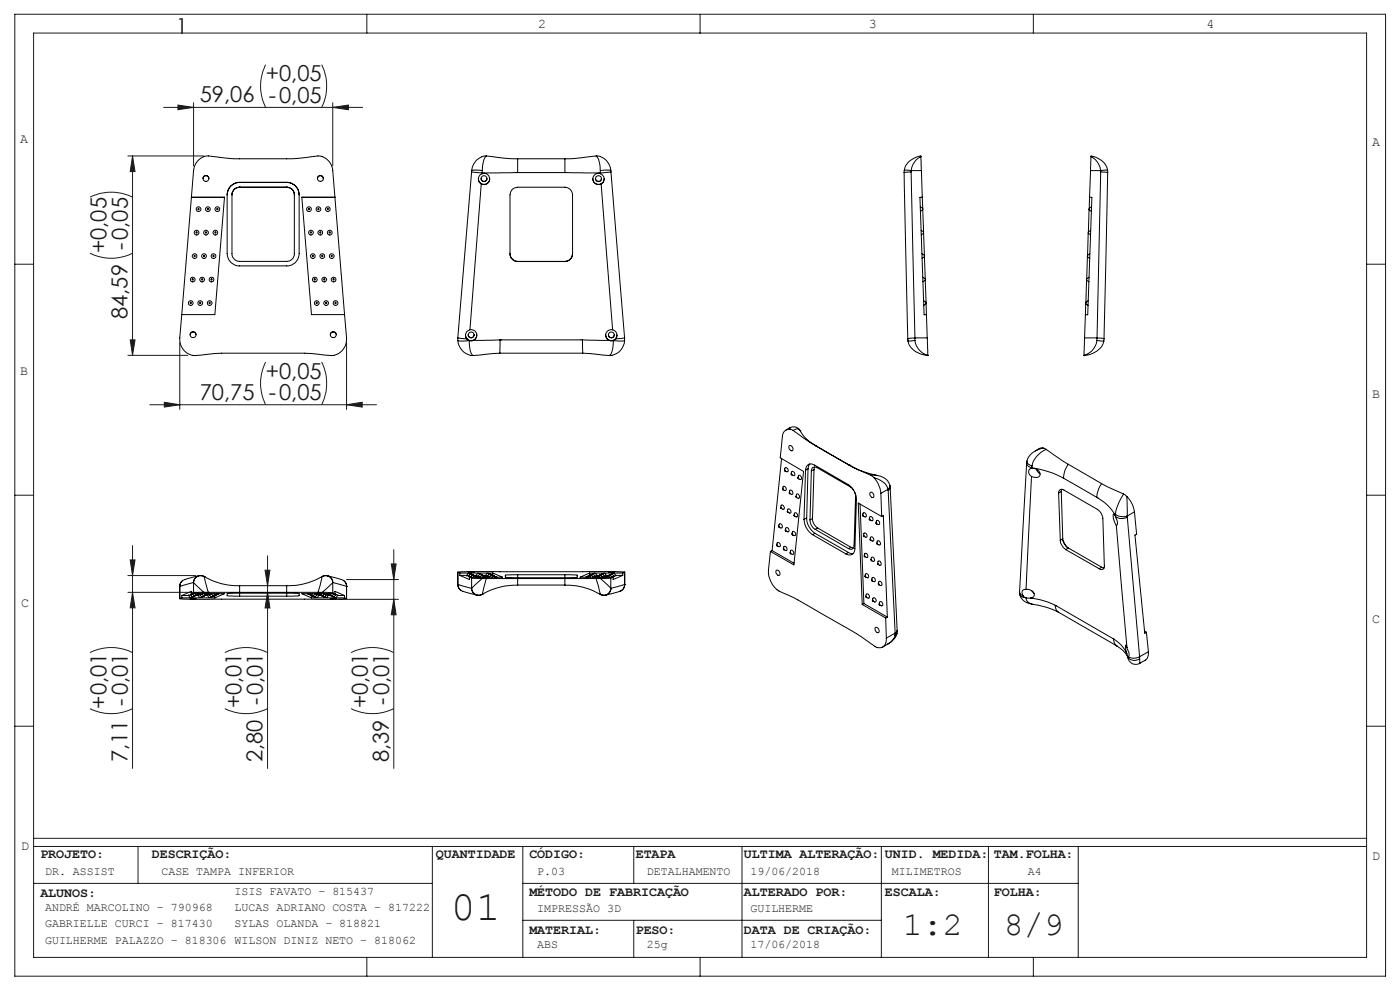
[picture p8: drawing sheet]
<svg xmlns="http://www.w3.org/2000/svg" width="297mm" height="210mm" viewBox="0 0 297 210" stroke-linecap="round" stroke-linejoin="round" font-family="sans-serif">
<g fill="none" stroke="#191924" stroke-width=".21">
<path d="M3.1 3h290.8v204.1h-290.8zM7.1 7h282.8v196.1h-282.8zM56.3 13.7a10.2 10.2 0 0 0 0 9.1M68.2 13.7a10.2 10.2 0 0 1 0 9.1M77.8 3v4M148.5 3v4M219.2 3v4M27.1 33.1h16.1M28.1 33.1l.5 3.3h-1zM28.1 33.1v42.3M34.7 22.8h42.2M37.7 22.3l3.4 .5-3.4 .5z"/>
<path d="M41.1 21.8v13.4M70.6 22.8l3.3-.5v1zM70.6 21.8v13.4M3.1 56h4M19.1 53.7a10.2 10.2 0 0 0 9 0M19.1 41.8a10.2 10.2 0 0 1 9 0M289.9 56h4M27.1 75.4h12.7M27.6 72.1h1l-.5 3.3zM38.1 72.7v14.1M56.3 76.8a10.2 10.2 0 0 0 0 9.1M68.2 76.8a10.2 10.2 0 0 1 0 9.1"/>
<path d="M73.5 72.7v14.1M31.8 85.9h48.1M34.9 85.3l3.2 .6-3.2 .5zM73.5 85.9l3.3-.6v1.1zM3.1 105h4M27.6 118.8h1l-.5 3.3zM28.1 115.7v47.3M56.8 117.9v45.1M83 119.6h1l-.5 3.3zM83.5 116.6v46.4M289.9 105h4M19.1 138.4a10.2 10.2 0 0 1 9 0"/>
<path d="M27.1 122.1h14.4M27.1 125.7h16.5M28.1 125.7l.5 3.2h-1zM47.7 138.4a10.2 10.2 0 0 1 9.1 0M56.2 121h1.1l-.5 3.2zM56.8 125.7l.5 3.3h-1.1zM71.8 127.1h12.7M73.5 122.9h11M74.5 138.4a10.2 10.2 0 0 1 9 0M83.5 127.1l.5 3.3h-1zM3.1 154h4M19.1 150.3a10.2 10.2 0 0 0 9 0"/>
<path d="M47.7 150.3a10.2 10.2 0 0 0 9.1 0M74.5 150.3a10.2 10.2 0 0 0 9 0M289.9 154h4M7.1 179.6h282.8M7.1 177.8h282.8M29.3 179.6v7.8M91.7 179.6v23.5M110.9 179.6v23.5M134.4 179.6v7.8M157.4 179.6v23.5M187 179.6v23.5M209.7 179.6v23.5"/>
<path d="M228.7 179.6v23.5M7.1 187.4h84.6M110.9 187.4h117.8M110.9 195.2h76.1M134.4 195.2v7.9M77.8 203.1v4M148.5 203.1v4M219.2 203.1v4"/>
</g>
<g fill="#191924">
<path d="M37.7 22.3l3.4 .5-3.4 .5zM70.6 22.8l3.3-.5v1zM34.9 85.3l3.2 .6-3.2 .5zM73.5 85.9l3.3-.6v1.1z"/>
<path d="M27.6 72.1h1l-.5 3.3zM28.1 33.1l.5 3.3h-1zM83.5 127.1l.5 3.3h-1zM83 119.6h1l-.5 3.3z"/>
<path d="M27.6 118.8h1l-.5 3.3zM28.1 125.7l.5 3.2h-1zM56.2 121h1.1l-.5 3.2zM56.8 125.7l.5 3.3h-1.1z"/>
</g>
<g fill="none" stroke="#000" stroke-width=".21">
<path d="M43.1 37.9a.62 .62 0 0 1 .6-.6 .62 .62 0 0 1 .6 .6M50.8 38.7a2.59 2.59 0 0 0-2.6 2.6v12.5a2.59 2.59 0 0 0 2.6 2.6h10a2.59 2.59 0 0 0 2.7-2.6v-12.5a2.59 2.59 0 0 0-2.7-2.6M50.8 38.7h.1M50.8 39.7a1.57 1.57 0 0 0-1.6 1.6M50.8 39.7h.1M50.8 39.7a1.6 1.6 0 0 0-1.6 1.6M50.8 38.7h10M50.8 39.7h10M60.8 38.7h.1M60.8 39.7a1.57 1.57 0 0 1 1.6 1.6M60.8 39.7h.1M60.8 39.7a1.62 1.62 0 0 1 1.6 1.6"/>
<path d="M67.3 37.9a.62 .62 0 0 1 .7-.6 .62 .62 0 0 1 .6 .6M100 36.2h2.3M100 36.5l-2.9 35.2M100 36.5l2.3 .2M100 36.2v.3M101.5 37.9a1.2 1.2 0 0 0 1.2 1.2 1.2 1.2 0 0 0 1.2-1.2M102.1 37.9l.3 .5 .3 .1M102.1 39l-2.4 30.9M102.3 36.9a1.21 1.21 0 0 1 1.6 1.2 1.21 1.21 0 0 1-1.8 .9M102.3 36.9a1.21 1.21 0 0 0-.8 1 1.21 1.21 0 0 0 .6 1.1M102.3 36.7v.2M102.3 36.2v.5"/>
<path d="M103.2 33.1a4.6 4.6 0 0 0-.9 3.1M103.2 33.1l3.7 .4 2.9 .2M103.2 33.1a3.3 3.3 0 0 0-3.2 3.1M103.3 37.9l-.1 .3-.5 .3M109.8 36.6l-7.5 .1M109.8 36.6h10M109.8 33.7v2.9M109.8 33.7h10M119.8 36.6l7.6 .1M119.8 33.7v2.9M125.8 37.9a1.2 1.2 0 0 0 1.2 1.2 1.2 1.2 0 0 0 1.2-1.2M126.3 37.9l.2 .4 .5 .2"/>
<path d="M126.5 33.1a4.6 4.6 0 0 1 .9 3.1M126.5 33.1l-4.9 .5-1.8 .1M126.5 33.1a3.2 3.2 0 0 1 3.1 3.1M127.4 36.2h2.2M127.4 36.7v.2M127.4 36.2v.5M127.4 36.9a1.2 1.2 0 0 0-1.6 1.2 1.2 1.2 0 0 0 1.7 .9M127.4 36.9a1.19 1.19 0 0 1 .8 1 1.19 1.19 0 0 1-.7 1.1M127.5 39l2.5 30.9M127.6 37.9l-.3 .5-.3 .1M129.6 36.2v.3M129.6 36.5l-2.2 .2"/>
<path d="M129.6 36.5l2.9 35.2M191.8 36.6l.8 35.3M191.8 36.1v.5M191.8 36.1l1.5 .1M193.3 36.5l.8 35.2M193.3 36.5l-1.5 .1M193.3 36.2v.3M193.3 36.2h2.2M195.3 33.1a4 4 0 0 0-3.5 3M195.4 33.2a3.6 3.6 0 0 0-2.1 3M195.4 33.1v.1M195.4 33.2l.1 3"/>
<path d="M195.5 36.2l.2 5.6M231.4 36.2h2.1M231.4 36.2l-.3 5.6M231.5 33.2v-.1a3.9 3.9 0 0 1 3.4 3M231.5 33.2a3.7 3.7 0 0 1 2 3M231.5 33.2l-.1 3M233.5 36.2v.3M233.5 36.5l-.8 35.2M233.5 36.5l1.5 .1M234.9 36.1l.1 .5M234.9 36.1l-1.4 .1M235 36.6l-.8 35.3"/>
<path d="M40.6 41.8h7l-2 24.9h-7M40.6 41.8v.1M49.2 41.3v12.5a1.63 1.63 0 0 0 1.6 1.6h10a1.63 1.63 0 0 0 1.6-1.6v-12.5M71 41.8h-7l2.1 24.9h7M71 41.8v.1M108.2 53.8a1.69 1.69 0 0 0 1.6 1.6M109.8 55.5a1.67 1.67 0 0 1-1.6-1.6v-12.6a1.66 1.66 0 0 1 1.6-1.6h10a1.66 1.66 0 0 1 1.7 1.6v12.6a1.66 1.66 0 0 1-1.7 1.6M109.8 55.4h10M109.8 55.5h10M109.8 55.4v.1M119.8 55.4v.1M121.5 53.8a1.69 1.69 0 0 1-1.7 1.6"/>
<path d="M195.2 43.9l.6 .3M195.4 48.9l.5 .3M195.6 53.8l.5 .4M195.7 41.8l-.5 .1 .8 24.9 .5-.1M195.7 41.8l.1 2.4M195.8 44.2v.3M195.8 58.8l.5 .4M195.8 44.5l-.5 .4M195.8 44.5l.1 4.7M195.9 49.2v.3M195.9 49.5l-.5 .3M195.9 49.5l.2 4.7"/>
<path d="M196.1 54.2v.3M196.1 54.5l-.5 .3M196.1 54.5l.2 4.7M196.3 59.2v.2M196.3 59.4l-.5 .4M196.3 59.4l.2 4.7M230.5 59.4l.5 .4M230.5 59.4l-.1 4.7M230.5 59.2v.2M230.7 54.5l.5 .3M230.7 54.5l-.2 4.7M230.7 54.2v.3"/>
<path d="M230.9 49.5l.5 .3M230.9 49.5l-.2 4.7M230.9 49.2v.3M231 58.8l-.5 .4M231 44.5l.5 .4M231 44.5l-.1 4.7M231.1 44.2l-.1 .3M231.1 41.8l.5 .1-.8 24.9-.5-.1M231.1 41.8v2.4M231.2 53.8l-.5 .4M231.4 48.9l-.5 .3M231.6 43.9l-.5 .3"/>
<path d="M38.6 66.7l2.5-30.5a3.3 3.3 0 0 1 3.1-3.1l5.8 .6h11.7l5.8-.6a3.3 3.3 0 0 1 3.1 3.1l2.5 30.5M38.6 66.7l-.5 5a3.4 3.4 0 0 0 3.3 3.7l2.8-.3a288.3 288.3 0 0 1 21.8-.1l2.8 .3a4.3 4.3 0 0 0 2.4 0 3.6 3.6 0 0 0 2.3-3.6l-.4-5M40.3 71a.64 .64 0 0 1 .7-.6 .64 .64 0 0 1 .6 .6M70.1 71a.64 .64 0 0 1 .6-.6 .64 .64 0 0 1 .6 .6M97.1 71.7l1.9 .2M97.1 72.2h2.4M97.1 72.2a3.4 3.4 0 0 0 3.3 3.2M97.1 71.7v.5M98.7 71a1.2 1.2 0 0 0 1.2 1.2 1.2 1.2 0 0 0 1.2-1.2M99 71.9l.5 .3M99.3 71a.62 .62 0 0 0 .7 .6 .62 .62 0 0 0 .6-.6M99.5 72.2h.1"/>
<path d="M99.6 72.2a3.9 3.9 0 0 0 .7 3.1l.1 .1M99.7 69.9a1.18 1.18 0 0 1 1.4 .8 1.18 1.18 0 0 1-.7 1.5M99.7 69.9a1.21 1.21 0 0 0-.7 2M100.4 72.2h-.8M106 74.9l-5.6 .5M106 74.9h17.6M106.1 72.1h17.5M106.1 72.1l-5.7 .1M106.1 72.1l-.1 2.8M123.6 72.1l5.7 .1M123.6 72.1v2.8M123.6 74.9l5.7 .5"/>
<path d="M128.5 71a1.2 1.2 0 0 0 1.2 1.2 1.2 1.2 0 0 0 1.2-1.2M129.1 71a.62 .62 0 0 0 .6 .6 .62 .62 0 0 0 .6-.6M129.3 72.2h.8M130 69.9a1.18 1.18 0 0 0-1.5 .8 1.18 1.18 0 0 0 .8 1.5M130 69.9a1.21 1.21 0 0 1 .6 2M130.1 72.2a3.8 3.8 0 0 1-.8 3.2M130.1 72.2h.1M130.2 72.2h2.3M130.6 71.9l-.4 .3M132.5 71.7l-1.9 .2M132.5 72.2a3.3 3.3 0 0 1-3.2 3.2M132.5 71.7v.5"/>
<path d="M192.6 71.9v.4M192.6 71.9h.1M192.6 72.3a4.4 4.4 0 0 0 4.3 3.2M194.1 72.2a3.8 3.8 0 0 0 2.8 3.2M194.1 71.7l-1.5 .2M194.1 72.2l-1.5 .1M194.1 71.7v.5M194.1 71.7h2.6M195.9 63.8l.6 .3M196.5 64.1v.3M196.5 64.4l-.5 .4M196.5 64.4v2.3"/>
<path d="M196.5 66.7l.2 5M196.7 71.7l.2 3.7M196.9 75.4h.1M229.9 75.4h.1M230.1 71.7l-.2 3.7M230.1 71.7h2.6M230.3 66.7l-.2 5M230.3 64.4l.5 .4M230.3 64.4v2.3M230.4 64.1l-.1 .3M230.9 63.8l-.5 .3M232.7 72.2a3.7 3.7 0 0 1-2.8 3.2"/>
<path d="M232.7 72.2l1.5 .1M232.7 71.7l1.5 .2M232.7 71.7v.5M234.2 72.3a4.5 4.5 0 0 1-4.3 3.2M234.2 71.9v.4M165.8 97.3l-2 19.5M166.4 99.7l.1-.4a.47 .47 0 0 1 .6 .1 .47 .47 0 0 1 0 .6l-.6-.1M166.8 91.2l.7-.4a1.64 1.64 0 0 1 2.3 .7M167.5 94.5a.64 .64 0 0 1 .6 .4 .64 .64 0 0 1-.1 .7 .73 .73 0 0 1-.5-1.1zM167.5 90.8l.1 .2M167.6 91a1.5 1.5 0 0 0-1.6 1.6l-.5 4.5 5 2.9-2.1 19.8-5-2.8M167.6 91l.7 .3"/>
<path d="M168.3 91.3l4.6 3.2M168.3 91.3a.89 .89 0 0 1 1.5 .2M169.8 91.5h.1a8.1 8.1 0 0 0 3.3 3.1M170.9 99.8a1.2 1.2 0 0 1 .6-1.2 1.2 1.2 0 0 1 1.3 .1l7.1 4.1a3.9 3.9 0 0 1 1.8 3.2l-.3 10.4a1.19 1.19 0 0 1-.6 1.2 1.19 1.19 0 0 1-1.3-.1M170.9 99.8l-.3 10.4M171.4 99.5l-.3 10.4M171.4 99.5l-.5 .3M171.8 98.4l-.4 1.1M172.1 99.9a.75 .75 0 0 1 .4-.8 .75 .75 0 0 1 .8 .1l7.1 4.1 .7 .7M172.1 99.9l-.3 10.4M172.7 99.6l-.6 .3M172.7 99.6l-.3 10.4"/>
<path d="M172.8 99.1l-.1 .5M172.9 94.5l7.1 4.1M172.9 94.5l.3 .1M173.2 94.6l7.1 4.1M180 98.6l4.7 2.2M180 98.6l.3 .1M180.3 98.7l3.1 1.4 2.7 .8M180.3 98.7h.1M217.8 98.2v-.4a1.16 1.16 0 0 0 1.1 1M217.8 98.2l-1.5 27.3M217.8 98.2a1.1 1.1 0 0 0 1.1 1M218.9 99.2l2 .4a16.7 16.7 0 0 1 4.7 1.9"/>
<path d="M218.9 99.4a1.34 1.34 0 0 1 1.6 1.6 1.52 1.52 0 0 1-1.7 .1M218.9 99.4a.79 .79 0 0 0-.7 .6 .79 .79 0 0 0 .3 .9l.3 .2M218.9 99.2v.2M218.9 98.8v.4M219.7 95.6a3.6 3.6 0 0 0-1.8 2.2M219.7 95.6l.9-.5 .7-.1zM219.9 99.5l.7 1M221.3 95l.6 .3M221.9 95.3a5 5 0 0 0-3 3.5M221.9 95.3l4.7 3.2M226.6 98.5a4.9 4.9 0 0 0-1 3M226.6 98.5l7.1 4.1"/>
<path d="M163.4 117l-.4 3.9a5.2 5.2 0 0 0 2.2 4.5l4 1.8 10.6 6.1 2.9 1.7 2.9 2.1a1.5 1.5 0 0 0 1.7 .1 1.5 1.5 0 0 0 .7-1.5v-.3M163.8 116.8l4.7 2.7M163.8 116.8l-.4 .2M164.7 115.6l.2-.4a.43 .43 0 0 1 .6 .1 .43 .43 0 0 1-.2 .6l-.4-.1M164.8 115.6l.1 .2zM165.2 111.6l.1-.3a.42 .42 0 0 1 .6 .1 .42 .42 0 0 1-.2 .6l-.4-.1M165.6 107.7l.1-.4a.44 .44 0 0 1 .6 0 .44 .44 0 0 1 .1 .5l-.1 .2-.6-.1M165.6 107.6l.2 .3zM166 103.7l.1-.4a.46 .46 0 0 1 .7 .1 .46 .46 0 0 1-.1 .6l-.6-.1M166 103.7l.2 .2zM166.2 116.4l.1-.4a.45 .45 0 0 1 .6 .2 .45 .45 0 0 1-.2 .6l-.4-.1M166.6 112.5l.1-.4a.43 .43 0 0 1 .6 .1 .43 .43 0 0 1-.2 .6l-.4-.1"/>
<path d="M167 108.5l.1-.4a.48 .48 0 0 1 .6 .1 .48 .48 0 0 1 0 .6l-.6-.1M167.4 104.5l.1-.4a.46 .46 0 0 1 .7 .1 .46 .46 0 0 1-.1 .6l-.6-.1M167.6 117.3l.1-.5a.43 .43 0 0 1 .6 .2 .43 .43 0 0 1-.2 .6l-.4-.1M167.6 117.2l.1 .3zM167.8 100.6l.1-.5a.48 .48 0 0 1 .7 .1 .48 .48 0 0 1-.1 .7l-.5-.2M167.9 100.5l.1 .2zM168 113.3l.1-.4a.43 .43 0 0 1 .6 .1 .43 .43 0 0 1-.2 .6l-.4-.1M168.4 109.3l.1-.4a.44 .44 0 0 1 .6 .2 .44 .44 0 0 1-.2 .6l-.4-.2M168.8 105.3l.1-.4a.46 .46 0 0 1 .7 .1 .46 .46 0 0 1-.1 .6l-.6-.1M169.3 101.4l.1-.4a.44 .44 0 0 1 .6 .1 .44 .44 0 0 1-.2 .6l-.4-.1M170.6 110.2a4.2 4.2 0 0 0 1.8 3.2M171.1 109.9a4.1 4.1 0 0 0 1.8 3.2"/>
<path d="M171.1 109.9l-.5 .3M171.8 110.3a2.28 2.28 0 0 0 1.1 2M172.4 110a2.39 2.39 0 0 0 1.1 2M172.4 113.4l7.1 4.1M172.4 110l-.6 .3M172.9 113.1l7.1 4.1M172.9 113.1l-.5 .3M172.9 112.3l7.1 4.1M173.5 112l-.6 .3M173.5 112l7 4.1M180 117.2l1 .2M180 117.2l-.5 .3"/>
<path d="M180.5 116.1l.5 .1M180.5 116.1l-.5 .3M181.3 104.4l.2 .9-.3 10.4a.74 .74 0 0 1-.4 .7 .74 .74 0 0 1-.8 0M182.5 106.9l.8 21.1M183 109.3l.1-.4a.48 .48 0 0 1 .6 .1 .48 .48 0 0 1 0 .6l-.6-.1M183.2 113.6l.1-.4a.48 .48 0 0 1 .6 .1 .48 .48 0 0 1 0 .6l-.6-.1M183.3 117.9l.1-.4a.44 .44 0 0 1 .7 .2 .44 .44 0 0 1-.2 .6l-.5-.2M184.4 110.1l.1-.4a.44 .44 0 0 1 .6 .2 .44 .44 0 0 1-.2 .6l-.4-.2M184.6 114.4l.1-.4a.44 .44 0 0 1 .6 .2 .44 .44 0 0 1-.2 .6l-.4-.2M184.6 104.4a.64 .64 0 0 1 .7 .4 .64 .64 0 0 1-.1 .7 .73 .73 0 0 1-.6-1.1zM184.7 100.8l.7 .5M184.7 100.8l1.4 .1"/>
<path d="M184.7 118.7l.2-.4a.44 .44 0 0 1 .6 .2 .44 .44 0 0 1-.2 .6l-.4-.2M185.4 101.3a5.9 5.9 0 0 1 1.5 3.4M185.4 101.3a4.3 4.3 0 0 1 2.9 2.2l.1 .3M185.8 110.9l.1-.4a.44 .44 0 0 1 .6 .2 .44 .44 0 0 1-.2 .6l-.4-.1M186 115.2l.1-.3a.46 .46 0 0 1 .6 0 .46 .46 0 0 1 0 .7l-.6-.1M186.1 100.9a2.85 2.85 0 0 1 2.7 2.3l-.4 .6M186.2 119.5l.1-.3a.46 .46 0 0 1 .6 0 .46 .46 0 0 1 0 .7l-.6-.1M186.9 104.7l.1 4.9M187 109.6l-4.9-2.9 .8 21.5M187 109.6l.4-.2 .8 21.5M188.4 103.8l-1.5 .9M188.4 103.8v.2"/>
<path d="M188.4 104l1.5 30.3M188.8 103v.4M188.8 103.4l1.5 30.3M188.8 103.4l-.1 .4-.3 .2M218.8 101.1l-1.1 23.9M224.6 104.6a.68 .68 0 0 1 .3-.7 .68 .68 0 0 1 .8 .1l7.1 4a2.52 2.52 0 0 1 1.2 2l.3 10a.66 .66 0 0 1-.3 .7 .66 .66 0 0 1-.8-.1M224.6 104.6l.3 10M224.9 114.6a2.78 2.78 0 0 0 1.2 2M225.1 104.3l-.5 .3M225.1 104.3l.4 10M225.2 103.8l-.1 .5M225.5 114.3a2.59 2.59 0 0 0 1.1 1.9"/>
<path d="M225.5 114.5l.9 1.6M225.5 114.3l-.6 .3M225.6 101.5l7.1 4M226.1 116.6l7.1 4M226.6 116.2l-.5 .4M226.6 116.2l7.1 4.1M232.7 105.5a9.8 9.8 0 0 1 4.1 4.2 2.49 2.49 0 0 0 2.3 0M233.7 102.6a5.6 5.6 0 0 0-1 2.9M233.7 102.6l4.7 2.2M236.6 109a2.54 2.54 0 0 0 2.5 .5M236.6 109.6a1.96 1.96 0 0 1 .3 1.8h-.1M236.6 109.6l-.3-.6a2.97 2.97 0 0 0 .5 2.4"/>
<path d="M236.6 109v.6M236.8 111.4l2.3 26M238.4 104.8a10.5 10.5 0 0 0-1.8 4.2M238.4 104.8l.6 .5M239 105.3l.1 4.2M239 105.3a5.9 5.9 0 0 1 1.7 3.3M239.1 109.7l2.7 29.6M239.1 109.5v.2M240.7 108.6l-1.6 .9M240.7 108.6l.4 4.7-.3 .2 2.1 20.8 .3-.2M38.1 127l2 .1h31.4l2-.1M38.1 124.4h.1"/>
<path d="M38.1 124.4v2.6M38.6 126.8h7M38.6 126.8l-.5 .2M38.6 126.3v.5M38.6 126.3h1.4M38.7 123.2l-.4 .5-.2 .7M40.3 126.7h.3zM40.4 127h1.2zM40.5 126.2h-.5l.3 .5M40.6 125.9v-.5l-2 .9M40.6 125.9h7l-2 .9M40.7 126.6h.3z"/>
<path d="M40.8 125.9l.4 .5-.2 .2M40.9 126l-.5 .1 .3 .5-.1 .1M41 123.6h.1M41 123.6l-2.9 .8M41.1 123.6l2.2 2.1M41.1 125.8l-.5 .1M41.1 123.6v2.2M41.2 126.4h.2zM41.4 125.9l.2 .3-.2 .2M41.5 126.3h.5M41.6 126.2h.2zM41.9 125.9l-.1 .3"/>
<path d="M42 126h.3zM42.2 122.1l1.1 .2M42.2 122.1l-2.6 .7a1.64 1.64 0 0 0-1.5 1.6M42.2 122.1a1.52 1.52 0 0 0-1.2 1.5M42.3 125.9v.1M42.3 126.7h.3zM42.5 126.2h-.5l.3 .5M42.8 126.6h.2zM42.8 125.9l.3 .5-.1 .2M42.9 126l-.5 .1 .4 .5-.2 .1M43.1 125.8h1.2zM43.1 126.4h.3z"/>
<path d="M43.3 125.7h.9M43.3 125.7l-2.2 .1M43.3 122.3a13.9 13.9 0 0 0 7.5 1.9M43.3 122.3l.9 3.4M43.3 122.3a1.54 1.54 0 0 0-2.2 1.3M43.3 122.3h.1M43.4 125.9l.2 .3-.2 .2M43.5 126.3h.5M43.6 126.2h.3zM43.9 125.9v.3M44 126h.2zM44.2 125.7h6.6"/>
<path d="M44.3 125.9l-.1 .1M44.3 126.7h.3zM44.5 126.2l-.5 .1 .3 .4M44.7 126.6h.3zM44.8 125.9l.4 .5-.2 .2M44.9 126l-.5 .1 .3 .5-.1 .1M45.2 126.4h.2zM45.4 125.9l.2 .3-.2 .2M45.5 126.3h.1M45.6 126.2h.2zM45.6 126.3v.5M45.9 125.9l-.1 .3"/>
<path d="M46 126h.2zM46.3 125.9l-.1 .1M46.5 125.9l-.9 .4M50.8 124.2h10M50.8 125.7h10M50.8 125.8l-2.6 .1v.5l2.6 .1M50.8 124.2v1.5M50.8 125.8h10M50.8 126.5h10M50.8 125.8v.7M60.8 125.7h6.7M60.8 125.8l2.7 .1-.1 .5-2.6 .1"/>
<path d="M60.8 124.2v1.5M60.8 125.8v.7M65.2 125.9l.9 .4M65.3 125.9l.1 .1M65.4 126h.3zM65.8 125.9v.3M65.8 126.2h.3zM66.1 126.8h7M66.1 126.3v.5M66.1 126.3h.1M66.2 126.4h.3zM66.3 125.9l-.2 .3 .1 .2"/>
<path d="M66.6 126.6h.3zM66.7 126l.6 .1-.4 .5 .2 .1M66.8 125.9l-.3 .5 .1 .2M67.1 126.7h.2zM67.2 126.2h.5l-.4 .5M67.3 125.8h1.3zM67.3 125.9l.1 .1M67.4 126h.3zM67.5 125.7h.9M67.6 126.3h.6M67.7 125.9l.1 .3M67.8 126.2h.3z"/>
<path d="M68.2 126.4h.3zM68.3 125.9l-.2 .3 .1 .2M68.3 122.3a14.5 14.5 0 0 1-7.5 1.9M68.3 122.3l-.8 3.4M68.3 122.3a1.52 1.52 0 0 1 2.3 1.3M68.4 125.7l2.2 .1M68.7 126.6h.2zM68.8 126l.5 .1-.4 .5M68.8 125.9l-.3 .5 .2 .2M68.9 126.6l.1 .1M69 126.7h.3zM69.2 126.2h.5l-.4 .5"/>
<path d="M69.4 125.9v.1M69.4 126h.3zM69.5 122.1h-.6l-.6 .2M69.5 122.1l2.8 .8a1.49 1.49 0 0 1 1.2 1.5M69.5 122.1a1.52 1.52 0 0 1 1.1 1.5M69.6 126.3h.6M69.7 125.9l.1 .3M69.8 126.2h.3zM70.1 127h1.2zM70.2 126.4h.3zM70.3 125.9l-.2 .3 .1 .2M70.6 123.6l-2.2 2.1"/>
<path d="M70.6 125.8l.4 .1M70.6 123.6v2.2M70.6 123.6h.1M70.6 123.6l2.9 .8M70.6 126.6h.3zM70.8 126l.5 .1-.4 .5 .1 .1M70.8 125.9l-.3 .5 .1 .2M71 126.7h.3zM71 125.9v-.5l2.1 .9M71 125.9h-7l2.1 .9M71.2 126.2h.5l-.4 .5M71.6 126.3h1.5"/>
<path d="M72.9 123.1a1.42 1.42 0 0 1 .6 1.3M73.1 126.8l.4 .2M73.1 126.3v.5M73.5 124.4h.1M73.5 124.4v2.6M97.1 124a1.46 1.46 0 0 0 1.2 1.5l2.9 .8M97.1 124l.1 .5 .6 .7M97.1 121.4l2-.2h31.5l1.9 .2M97.1 124l2.9 .8M97.1 124h.1M97.1 121.4v2.6M97.1 121.4l.4 .2"/>
<path d="M97.5 121.6h7.1M97.5 122.1l2.1 .8v-.5M97.5 121.6v.5M97.5 122.1h1.5M99.3 121.4h1.3zM99.3 121.6l-.3 .5 .5 .1M99.3 121.6h.3zM99.6 121.6l.1 .2-.3 .5h.5M99.6 122.4l.4 .2M99.7 121.8h.3zM100 121.8l.2 .2-.4 .4M100 124.8a1.52 1.52 0 0 0 2.3 1.3"/>
<path d="M100 122.6l2.3 .1M100 124.8a1.47 1.47 0 0 0 1.2 1.5M100 122.6v2.2M100.2 122h.2zM100.4 122l.2 .2-.2 .2M100.5 122.1h.5M100.6 122.2h.2zM100.8 122.2l.1 .2M101 122.3h.2zM101.2 122.3l.1 .1M101.3 121.6l-.3 .5 .5 .1M101.3 121.6h.3z"/>
<path d="M101.6 121.6l.1 .2-.3 .5h.5M101.7 121.8h.3zM102 121.8l.2 .2-.4 .4M102.1 122.6l1.2-.1zM102.2 122h.2zM102.3 122.7l-2.3 2.1M102.3 122.7h.9M102.3 126.1l-.6 .2h-.5M102.3 126.1h.1M102.4 122l.2 .2-.2 .2M102.5 122.1h.5M102.6 122.2h.2z"/>
<path d="M102.8 122.2l.1 .2M103 122.3h.3zM103.2 122.7l-.9 3.4M103.2 122.7h6.6M103.3 122.3v.1M103.3 121.6l-.3 .5 .5 .1M103.3 121.6h.3zM103.6 121.6l.2 .2-.4 .5h.5M103.8 121.8h.2zM104 121.8l.1 .2-.3 .4M104.1 122h.3zM104.4 122l.2 .2-.2 .2"/>
<path d="M104.5 122.1h.1M104.6 122.2h.2zM104.6 121.6l2 .8h-7M104.6 122.1l.8 .3M104.6 121.6v.5M104.8 122.2l.2 .1M105 122.3h.2zM105 122.3l-.1 .1M105.2 122.3l.1 .1M109.8 122.7v1.4a14.4 14.4 0 0 0-7.5 2M109.8 124.1h10M109.8 122.7h10"/>
<path d="M109.8 121.9l-2.6 .1v.5h2.6M109.8 121.9v.6M109.8 122.5h10M109.8 121.9h10M119.8 122.7v1.4a16.2 16.2 0 0 1 5.2 .9l2.4 1.1M119.8 122.7h6.7M119.8 121.9l2.6 .1v.5h-2.6M119.8 121.9v.6M124.4 122.3h.3zM124.4 122.3v.1M124.8 122.2h.3zM124.8 122.2l-.1 .2"/>
<path d="M125.1 121.6l-2.1 .8h7.1M125.1 121.6h7M125.1 121.6v.5M125.1 122.1l-.9 .3M125.1 122.1h.1M125.2 122h.3zM125.2 122l-.1 .2 .2 .2M125.6 121.8h.3zM125.6 121.8l-.1 .2 .3 .4M126 121.6l-.1 .2 .4 .5h-.5M126 121.6h.3zM126.3 122.6h1.3z"/>
<path d="M126.3 121.6l.4 .5-.5 .1M126.4 122.3h.3zM126.4 122.3l-.1 .1M126.5 122.7l.9 3.4M126.5 122.7h.9M126.6 122.1h.6M126.8 122.2h.3zM126.8 122.2v.2M127.2 122h.3zM127.2 122l-.1 .2 .2 .2M127.4 126.1h.1M127.4 122.7l2.2 2.1"/>
<path d="M127.6 121.8h.3zM127.6 121.8l-.1 .2 .3 .4M128.1 121.6l-.2 .2 .4 .5h-.6M128.1 121.6h.2zM128.3 121.6l.4 .5-.5 .1M128.4 122.3h.3zM128.4 122.3l-.1 .1M128.6 122.1h.6M128.8 122.2h.3zM128.8 122.2l-.1 .2M129.1 121.4h1.2zM129.2 122h.3z"/>
<path d="M129.2 122l-.1 .2 .2 .2M129.6 124.8a1.48 1.48 0 0 1-2.2 1.3M129.6 122.6l-2.2 .1M129.6 122.6v2.2M129.6 124.8h.1M129.6 124.8a1.49 1.49 0 0 1-2.2 1.3M129.6 121.8h.3zM129.6 121.8l-.1 .2 .3 .4M130 121.6l-.1 .2 .4 .5h-.5M130 121.6h.3zM130.1 122.4l-.5 .2M130.3 121.6l.4 .5-.5 .1"/>
<path d="M130.6 122.1h1.5M131.5 125.4l-3.1 .9M131.5 125.4h.1M132.1 122.1l-2 .8v-.5M132.1 121.6v.5M132.5 124l-2.9 .8M132.5 124a1.49 1.49 0 0 1-1 1.4M132.5 124h.1M132.5 121.4v2.6M132.5 121.4l-.4 .2M132.5 121.4v2.6a1.63 1.63 0 0 1-.9 1.4M164.6 121a.6 .6 0 0 1 .8 .3 .6 .6 0 0 1-.2 .8 .77 .77 0 0 1-.6-1.1z"/>
<path d="M182.9 128.2l5 2.9M183.3 128l4.9 2.9M183.3 128l-.4 .2M183.5 122.2l.1-.4a.44 .44 0 0 1 .6 .2 .44 .44 0 0 1-.2 .6l-.4-.2M183.7 126.5l.1-.4a.44 .44 0 0 1 .6 .2 .44 .44 0 0 1-.2 .6l-.4-.2M184.9 123l.1-.4a.44 .44 0 0 1 .6 .2 .44 .44 0 0 1-.2 .6l-.4-.1M184.9 123l.2 .3zM185.1 127.3l.1-.3a.46 .46 0 0 1 .6 0 .46 .46 0 0 1 0 .7l-.6-.1M185.7 133.2a.62 .62 0 0 1 .7 .3 .62 .62 0 0 1-.1 .7 .82 .82 0 0 1-.6-1zM186.3 123.9l.1-.4a.43 .43 0 0 1 .6 .1 .43 .43 0 0 1-.2 .6l-.4-.1M186.3 123.8l.2 .3zM186.5 128.2l.1-.4a.42 .42 0 0 1 .6 .1 .42 .42 0 0 1-.2 .6l-.4-.1"/>
<path d="M187.9 131.1l.1 4.3M188.2 130.9l-.3 .2M188.4 136.6l-1.1 .7M189.9 134.7l-.6 1.1-.9 .8M189.9 134.3l-1.9 1.1M189.9 134.3v.4M190.3 134.3a3.4 3.4 0 0 1-1.9 2.3M190.3 134.3l-.4 .4M190.3 133.7v.6M190.3 133.7v.2l-.4 .4M216.3 125.5l.1 .6M216.3 125.5l.2 .5 .5 .4"/>
<path d="M216.3 126.1a2.99 2.99 0 0 0 3 2.1M216.3 126.1a1.2 1.2 0 0 0 1.3 .7M217 126.4l.6 .4M217.6 126.8h.1M217.6 126.8l1.1 .1M217.6 126.8a1.63 1.63 0 0 0 1.7 1.4M217.7 125a1.32 1.32 0 0 1 1.6 1.5l-.6 .4M217.7 125a.73 .73 0 0 0-.8 .4 .73 .73 0 0 0 .1 .8v.2M218.7 126.9l2.9 .6 2.3 .9M218.9 125.4l.5 .5M219.3 128.2l2.7 .6 2.6 1.1M223.9 128.4l12.4 7.1"/>
<path d="M223.9 128.4l.1 .8 .6 .7M224.6 129.9l12.4 7.1M233.7 120.3l.5 .2M233.7 120.3l-.5 .3M236.3 135.5l1.6 1.4 1.1 1.7M236.3 135.5l.1 .8 .5 .7M236.9 137l1.3 .9 .6 .7 .5 1M239 138.6l.2 .7M239.1 137.4l.3 .7a1.13 1.13 0 0 1 0 1.2M239.1 137.4l-.3-.6v.6l.2 1.2M239.2 139.3h.1M239.2 139.3l.1 .2"/>
<path d="M239.3 139.3h.1M239.3 139.3a1.72 1.72 0 0 0 2.5 .4M239.3 139.5a1.67 1.67 0 0 0 2.5 1.2M239.3 139.5v.1M239.4 139.3a2.31 2.31 0 0 0 2.4 0M241.8 139.7v1M241.8 139.3v.4M242.8 133.9l.4 .2M243.2 134.1l.4 4.1M243.6 138.2a1.86 1.86 0 0 1-.6 1.8l-1.2 .7M243.6 138.2l-1.8 1.1"/>
<circle cx="43.7" cy="37.9" r=".62"/>
<circle cx="68" cy="37.9" r=".62"/>
<circle cx="102.7" cy="37.9" r=".62"/>
<circle cx="127" cy="37.9" r=".63"/>
<circle cx="40.9" cy="59.3" r=".14"/>
<circle cx="40.9" cy="59.3" r=".5"/>
<circle cx="41.3" cy="54.3" r=".49"/>
<circle cx="41.3" cy="54.3" r=".13"/>
<circle cx="41.7" cy="49.3" r=".5"/>
<circle cx="41.7" cy="49.3" r=".14"/>
<circle cx="42.1" cy="44.3" r=".14"/>
<circle cx="42.1" cy="44.4" r=".5"/>
<circle cx="42.9" cy="59.3" r=".14"/>
<circle cx="42.9" cy="59.3" r=".49"/>
<circle cx="43.3" cy="54.3" r=".5"/>
<circle cx="43.3" cy="54.3" r=".14"/>
<circle cx="43.7" cy="49.3" r=".13"/>
<circle cx="43.7" cy="49.3" r=".5"/>
<circle cx="44.1" cy="44.4" r=".49"/>
<circle cx="44.1" cy="44.3" r=".14"/>
<circle cx="44.9" cy="59.3" r=".15"/>
<circle cx="44.9" cy="59.3" r=".5"/>
<circle cx="45.3" cy="54.3" r=".13"/>
<circle cx="45.3" cy="54.3" r=".5"/>
<circle cx="45.7" cy="49.3" r=".49"/>
<circle cx="45.7" cy="49.3" r=".13"/>
<circle cx="46.1" cy="44.4" r=".5"/>
<circle cx="46.1" cy="44.3" r=".15"/>
<circle cx="65.5" cy="44.3" r=".15"/>
<circle cx="65.5" cy="44.4" r=".5"/>
<circle cx="65.9" cy="49.3" r=".13"/>
<circle cx="66" cy="49.3" r=".49"/>
<circle cx="66.4" cy="54.3" r=".5"/>
<circle cx="66.4" cy="54.3" r=".13"/>
<circle cx="66.8" cy="59.3" r=".5"/>
<circle cx="66.8" cy="59.3" r=".15"/>
<circle cx="67.5" cy="44.3" r=".14"/>
<circle cx="67.5" cy="44.4" r=".49"/>
<circle cx="67.9" cy="49.3" r=".5"/>
<circle cx="68" cy="49.3" r=".13"/>
<circle cx="68.4" cy="54.3" r=".14"/>
<circle cx="68.4" cy="54.3" r=".5"/>
<circle cx="68.8" cy="59.3" r=".49"/>
<circle cx="68.8" cy="59.3" r=".14"/>
<circle cx="69.5" cy="44.3" r=".14"/>
<circle cx="69.5" cy="44.4" r=".49"/>
<circle cx="69.9" cy="49.3" r=".14"/>
<circle cx="70" cy="49.3" r=".5"/>
<circle cx="70.4" cy="54.3" r=".13"/>
<circle cx="70.4" cy="54.3" r=".49"/>
<circle cx="70.8" cy="59.3" r=".5"/>
<circle cx="70.8" cy="59.3" r=".14"/>
<circle cx="40.5" cy="64.3" r=".51"/>
<circle cx="40.5" cy="64.3" r=".15"/>
<circle cx="40.9" cy="71" r=".63"/>
<circle cx="42.4" cy="64.3" r=".14"/>
<circle cx="42.5" cy="64.3" r=".51"/>
<circle cx="44.5" cy="64.3" r=".5"/>
<circle cx="44.5" cy="64.3" r=".14"/>
<circle cx="67.2" cy="64.3" r=".14"/>
<circle cx="67.2" cy="64.3" r=".5"/>
<circle cx="69.2" cy="64.3" r=".51"/>
<circle cx="69.2" cy="64.3" r=".14"/>
<circle cx="70.7" cy="71" r=".63"/>
<circle cx="71.2" cy="64.3" r=".15"/>
<circle cx="71.2" cy="64.3" r=".51"/>
<circle cx="100" cy="71" r=".63"/>
<circle cx="129.7" cy="71.1" r=".62"/>
<circle cx="166.5" cy="99.8" r=".12"/>
<circle cx="165.3" cy="111.7" r=".11"/>
<circle cx="166.3" cy="116.5" r=".12"/>
<circle cx="166.7" cy="112.5" r=".11"/>
<circle cx="167.1" cy="108.6" r=".11"/>
<circle cx="167.5" cy="104.6" r=".12"/>
<circle cx="168.1" cy="113.3" r=".11"/>
<circle cx="168.5" cy="109.4" r=".11"/>
<circle cx="168.9" cy="105.4" r=".12"/>
<circle cx="169.4" cy="101.5" r=".12"/>
<circle cx="183.1" cy="109.4" r=".11"/>
<circle cx="183.3" cy="113.7" r=".11"/>
<circle cx="183.5" cy="118" r=".12"/>
<circle cx="184.5" cy="110.2" r=".11"/>
<circle cx="184.7" cy="114.5" r=".11"/>
<circle cx="184.9" cy="118.8" r=".12"/>
<circle cx="185.9" cy="111" r=".13"/>
<circle cx="186.1" cy="115.3" r=".13"/>
<circle cx="186.3" cy="119.6" r=".12"/>
<circle cx="183.6" cy="122.3" r=".11"/>
<circle cx="183.8" cy="126.6" r=".11"/>
<circle cx="185.2" cy="127.4" r=".13"/>
<circle cx="186.6" cy="128.2" r=".13"/>
</g>
<text font-size="8.8" fill="#191924" x="95.6" y="195.1">01</text>
<g font-size="7.1" fill="#191924">
<text x="191.6" y="198.4">1:2</text>
<text x="212.9" y="198.4">8/9</text>
</g>
<g font-size="4.7" fill="#191924">
<text x="37.3" y="7.1">1</text>
<text x="56.4" y="17.2">+0,05</text>
<text x="42.4" y="21.7">59,06 -0,05</text>
<text x="22.6" y="53.7" transform="rotate(-90 22.6 53.7)">+0,05</text>
<text x="27.1" y="67.7" transform="rotate(-90 27.1 67.7)">84,59 -0,05</text>
<text x="56.4" y="80.3">+0,05</text>
<text x="42.4" y="84.8">70,75 -0,05</text>
<text x="22.6" y="150.3" transform="rotate(-90 22.6 150.3)">+0,01</text>
<text x="51.2" y="150.3" transform="rotate(-90 51.2 150.3)">+0,01</text>
<text x="78" y="150.3" transform="rotate(-90 78 150.3)">+0,01</text>
<text x="27.1" y="161.7" transform="rotate(-90 27.1 161.7)">7,11 -0,01</text>
<text x="55.7" y="161.7" transform="rotate(-90 55.7 161.7)">2,80 -0,01</text>
<text x="82.5" y="161.7" transform="rotate(-90 82.5 161.7)">8,39 -0,01</text>
</g>
<g font-size="2.8" fill="#191924">
<text x="114.2" y="5.9">2</text>
<text x="184.3" y="5.9">3</text>
<text x="255.9" y="5.9">4</text>
<text x="4.3" y="30.4">A</text>
<text x="291.1" y="30.9">A</text>
<text x="4.3" y="79.6">B</text>
<text x="291.1" y="84.3">B</text>
<text x="4.5" y="128.8">C</text>
<text x="291.1" y="132.1">C</text>
<text x="4.5" y="180.2">D</text>
<text x="8.6" y="181.9">PROJETO:</text>
<text x="32.2" y="181.9">DESCRIÇÃO:</text>
<text x="92.5" y="181.9">QUANTIDADE</text>
<text x="112.3" y="181.9">CÓDIGO:</text>
<text x="134.9" y="181.9">ETAPA</text>
<text x="157.8" y="181.9">ULTIMA ALTERAÇÃO:</text>
<text x="187.7" y="181.9">UNID. MEDIDA:</text>
<text x="210.8" y="181.9">TAM.FOLHA:</text>
<text x="291.1" y="182.4">D</text>
<text x="8.6" y="190.4">ALUNOS:</text>
<text x="112.3" y="190">MÉTODO DE FABRICAÇÃO</text>
<text x="157.8" y="190">ALTERADO POR:</text>
<text x="187.7" y="190">ESCALA:</text>
<text x="210.8" y="190">FOLHA:</text>
<text x="112.3" y="198">MATERIAL:</text>
<text x="134.9" y="198">PESO:</text>
<text x="157.8" y="198">DATA DE CRIAÇÃO:</text>
</g>
<g font-size="2.5" fill="#191924">
<text x="9.6" y="185.7">DR. ASSIST</text>
<text x="34.2" y="185.7">CASE TAMPA INFERIOR</text>
<text x="114" y="185.7">P.03</text>
<text x="137.2" y="185.7">DETALHAMENTO</text>
<text x="159.2" y="185.7">19/06/2018</text>
<text x="189.2" y="185.7">MILIMETROS</text>
<text x="218" y="185.7">A4</text>
<text x="49.8" y="189.8">ISIS FAVATO – 815437</text>
<text x="9.6" y="193.3">ANDRÉ MARCOLINO – 790968</text>
<text x="9.6" y="196.7">GABRIELLE CURCI – 817430</text>
<text x="49.8" y="193.3">LUCAS ADRIANO COSTA – 817222</text>
<text x="49.8" y="196.7">SYLAS OLANDA – 818821</text>
<text x="114" y="193.5">IMPRESSÃO 3D</text>
<text x="159.2" y="193.5">GUILHERME</text>
<text x="9.6" y="200.2">GUILHERME PALAZZO – 818306 WILSON DINIZ NETO – 818062</text>
<text x="114" y="201">ABS</text>
<text x="137.2" y="201">25g</text>
<text x="159.2" y="201">17/06/2018</text>
</g>
</svg>
